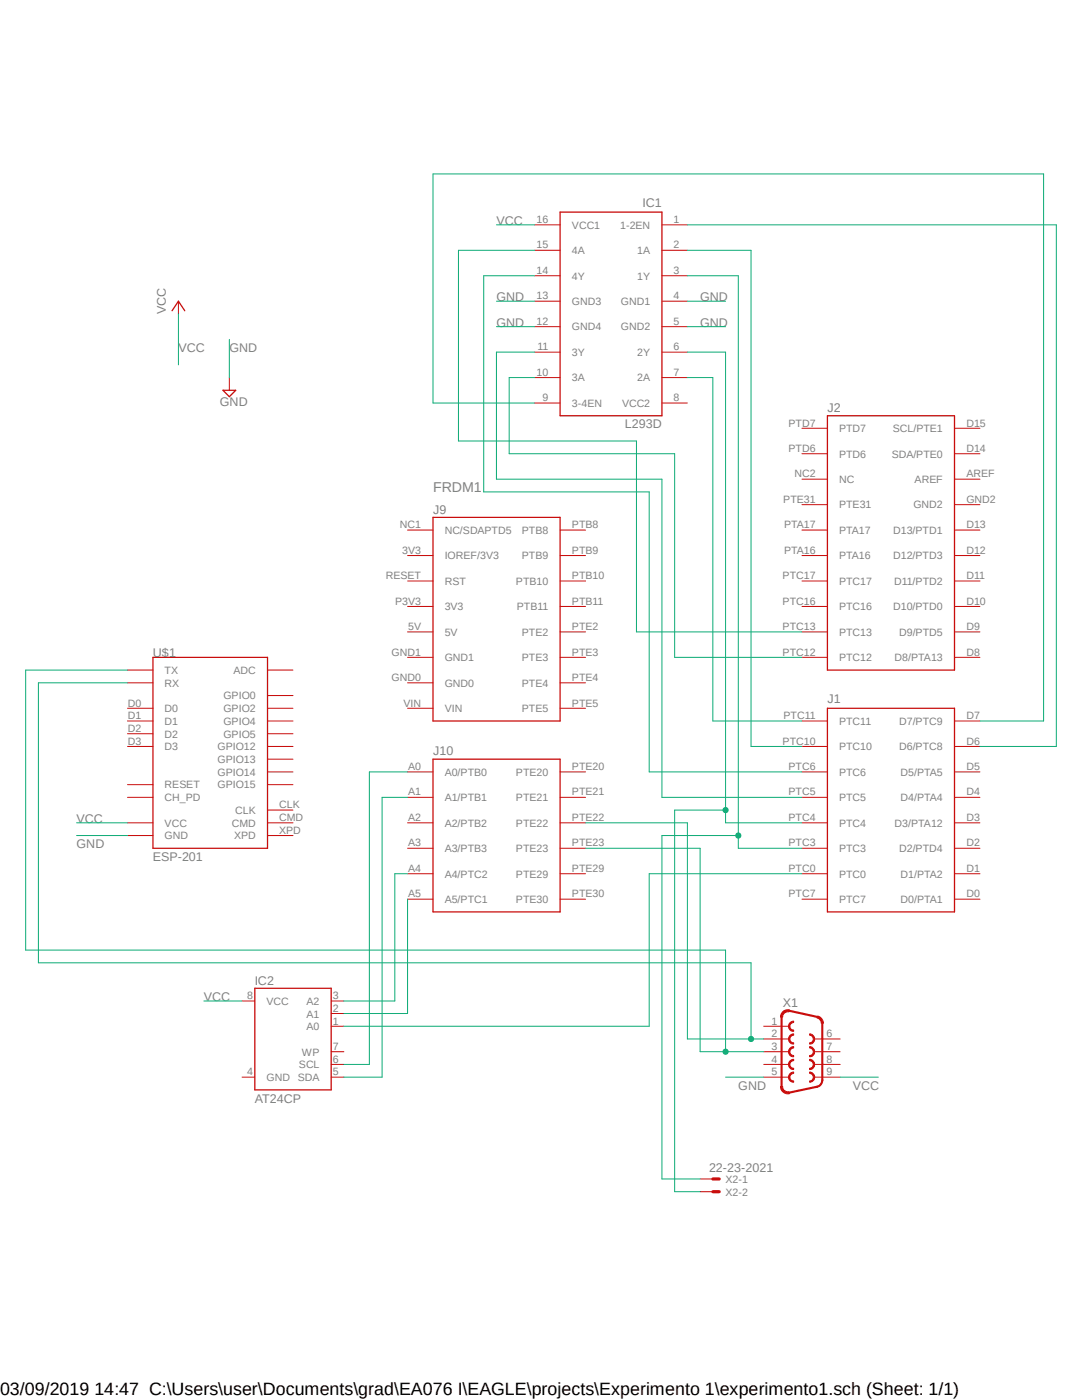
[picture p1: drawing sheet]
<svg xmlns="http://www.w3.org/2000/svg" width="216mm" height="279mm" viewBox="0 0 216 279" stroke-linecap="round" stroke-linejoin="round" font-family="sans-serif">
<path d="M5 34.6l205.9 205.2M210.9 34.6l-205.9 205.2" fill="none" stroke="#fff" stroke-width=".2"/>
<path d="M30.5 131.2h22.9v38.1h-22.9z" fill="none" stroke="#c90d0c" stroke-width=".25"/>
<g fill="none" stroke="#c90d0c" stroke-width=".2">
<path d="M25.4 133.7h5.1M25.4 136.3h5.1M53.4 133.7h5.1M53.4 138.8h5.1M25.4 156.6h5.1M25.4 159.1h5.1M25.4 149h5.1M25.4 141.4h5.1M25.4 146.4h5.1M25.4 143.9h5.1M53.4 156.6h5.1M53.4 154.1h5.1"/>
<path d="M53.4 149h5.1M53.4 151.5h5.1M53.4 141.4h5.1M53.4 146.4h5.1M53.4 143.9h5.1M25.4 164.2h5.1M25.4 166.8h5.1M53.4 164.2h5.1M53.4 166.8h5.1M53.4 161.7h5.1"/>
</g>
<path d="M157.6 206.7l.6-.4h.2v.3a.76 .76 0 0 0-.8 .7 .76 .76 0 0 0 .8 .8v.3a1 1 0 0 1-1-.6 1 1 0 0 1 .2-1.1z" fill-rule="evenodd" fill="#c90d0c"/>
<path d="M157.6 206.7l.6-.4h.2v.3a.76 .76 0 0 0-.8 .7 .76 .76 0 0 0 .8 .8v.3a1 1 0 0 1-1-.6 1 1 0 0 1 .2-1.1z" fill="none" stroke="#c90d0c" stroke-width=".2"/>
<path d="M161.5 206.3a1.02 1.02 0 0 1 1.1 1 1.02 1.02 0 0 1-1.1 1.1v-.3a.76 .76 0 0 0 .8-.8 .76 .76 0 0 0-.8-.7z" fill-rule="evenodd" fill="#c90d0c"/>
<path d="M161.5 206.3a1.02 1.02 0 0 1 1.1 1 1.02 1.02 0 0 1-1.1 1.1v-.3a.76 .76 0 0 0 .8-.8 .76 .76 0 0 0-.8-.7z" fill="none" stroke="#c90d0c" stroke-width=".2"/>
<path d="M157.6 204.2l.6-.4h.2v.2a.76 .76 0 0 0-.8 .8 .76 .76 0 0 0 .8 .8v.2a1 1 0 0 1-1-.5 1 1 0 0 1 .2-1.1z" fill-rule="evenodd" fill="#c90d0c"/>
<path d="M157.6 204.2l.6-.4h.2v.2a.76 .76 0 0 0-.8 .8 .76 .76 0 0 0 .8 .8v.2a1 1 0 0 1-1-.5 1 1 0 0 1 .2-1.1z" fill="none" stroke="#c90d0c" stroke-width=".2"/>
<path d="M161.5 211.4a1.02 1.02 0 0 1 1.1 1 1.02 1.02 0 0 1-1.1 1v-.2a.76 .76 0 0 0 .8-.8 .76 .76 0 0 0-.8-.7z" fill-rule="evenodd" fill="#c90d0c"/>
<path d="M161.5 211.4a1.02 1.02 0 0 1 1.1 1 1.02 1.02 0 0 1-1.1 1v-.2a.76 .76 0 0 0 .8-.8 .76 .76 0 0 0-.8-.7z" fill="none" stroke="#c90d0c" stroke-width=".2"/>
<path d="M157.6 209.3l.6-.4h.2v.2a.76 .76 0 0 0-.8 .8 .76 .76 0 0 0 .8 .8v.2a1 1 0 0 1-1-.6 1 1 0 0 1 .2-1z" fill-rule="evenodd" fill="#c90d0c"/>
<path d="M157.6 209.3l.6-.4h.2v.2a.76 .76 0 0 0-.8 .8 .76 .76 0 0 0 .8 .8v.2a1 1 0 0 1-1-.6 1 1 0 0 1 .2-1z" fill="none" stroke="#c90d0c" stroke-width=".2"/>
<path d="M161.5 208.9a1.02 1.02 0 0 1 1.1 1 1.02 1.02 0 0 1-1.1 1v-.2a.76 .76 0 0 0 .8-.8 .76 .76 0 0 0-.8-.8z" fill-rule="evenodd" fill="#c90d0c"/>
<path d="M161.5 208.9a1.02 1.02 0 0 1 1.1 1 1.02 1.02 0 0 1-1.1 1v-.2a.76 .76 0 0 0 .8-.8 .76 .76 0 0 0-.8-.8z" fill="none" stroke="#c90d0c" stroke-width=".2"/>
<path d="M157.6 211.8l.6-.4h.2v.3a.76 .76 0 0 0-.8 .7 .76 .76 0 0 0 .8 .8v.2a1 1 0 0 1-1-.5 1 1 0 0 1 .2-1.1z" fill-rule="evenodd" fill="#c90d0c"/>
<path d="M157.6 211.8l.6-.4h.2v.3a.76 .76 0 0 0-.8 .7 .76 .76 0 0 0 .8 .8v.2a1 1 0 0 1-1-.5 1 1 0 0 1 .2-1.1z" fill="none" stroke="#c90d0c" stroke-width=".2"/>
<path d="M161.5 214a1.02 1.02 0 0 1 1.1 1 1.02 1.02 0 0 1-1.1 1v-.3a.76 .76 0 0 0 .8-.7 .76 .76 0 0 0-.8-.8z" fill-rule="evenodd" fill="#c90d0c"/>
<path d="M161.5 214a1.02 1.02 0 0 1 1.1 1 1.02 1.02 0 0 1-1.1 1v-.3a.76 .76 0 0 0 .8-.7 .76 .76 0 0 0-.8-.8z" fill="none" stroke="#c90d0c" stroke-width=".2"/>
<path d="M157.6 214.3l.6-.3h.2v.2a.76 .76 0 0 0-.8 .8 .76 .76 0 0 0 .8 .7v.3a1 1 0 0 1-1-.6 1 1 0 0 1 .2-1.1z" fill-rule="evenodd" fill="#c90d0c"/>
<path d="M157.6 214.3l.6-.3h.2v.2a.76 .76 0 0 0-.8 .8 .76 .76 0 0 0 .8 .7v.3a1 1 0 0 1-1-.6 1 1 0 0 1 .2-1.1z" fill="none" stroke="#c90d0c" stroke-width=".2"/>
<path d="M156.1 202a1.5 1.5 0 0 1 1.4-.5l-.1 .4a1.09 1.09 0 0 0-1.2 1.1h-.5l.2-.6z" fill-rule="evenodd" fill="#c90d0c"/>
<path d="M156.1 202a1.5 1.5 0 0 1 1.4-.5l-.1 .4a1.09 1.09 0 0 0-1.2 1.1h-.5l.2-.6z" fill="none" stroke="#c90d0c" stroke-width=".2"/>
<path d="M157.5 201.7l5.6 1.2" fill="none" stroke="#c90d0c" stroke-width=".42"/>
<path d="M163.1 202.8a1.48 1.48 0 0 1 1.2 1.4h-.4a1.13 1.13 0 0 0-.9-1z" fill-rule="evenodd" fill="#c90d0c"/>
<path d="M163.1 202.8a1.48 1.48 0 0 1 1.2 1.4h-.4a1.13 1.13 0 0 0-.9-1z" fill="none" stroke="#c90d0c" stroke-width=".2"/>
<path d="M156 203v13.8M164.1 204.2v11.4a1.36 1.36 0 0 1-1 1.3l-5.6 1.2" fill="none" stroke="#c90d0c" stroke-width=".42"/>
<path d="M155.7 216.8h.5a1.05 1.05 0 0 0 1.2 1.1l.1 .4a1.46 1.46 0 0 1-1.8-1.5z" fill-rule="evenodd" fill="#c90d0c"/>
<g fill="none" stroke="#c90d0c" stroke-width=".2">
<path d="M106.7 44.9h5.1M106.7 50h5.1M106.7 55h5.1M132.1 44.9h5.1M132.1 50h5.1M132.1 55h5.1M35.6 60.1v2.6M45.8 75.4v2.5M106.7 60.1h5.1M106.7 65.2h5.1M106.7 70.3h5.1M106.7 75.4h5.1"/>
<path d="M132.1 60.1h5.1M132.1 65.2h5.1M132.1 70.3h5.1M132.1 75.4h5.1M106.7 80.4h5.1M132.1 80.4h5.1M160 95.6h5.1M160 90.6h5.1M160 85.5h5.1M190.5 95.6h5M190.5 90.6h5M190.5 85.5h5"/>
<path d="M81.3 105.8h5.1M81.3 110.9h5.1M81.3 116h5.1M111.8 105.8h5M111.8 110.9h5M111.8 116h5M160 100.7h5.1M160 105.8h5.1M160 110.9h5.1M160 116h5.1M190.5 100.7h5M190.5 105.8h5"/>
<path d="M190.5 110.9h5M190.5 116h5M81.3 121h5.1M81.3 126.1h5.1M81.3 131.2h5.1M81.3 136.3h5.1M111.8 121h5M111.8 126.1h5M111.8 131.2h5M111.8 136.3h5M160 121h5.1M160 126.1h5.1"/>
<path d="M160 131.2h5.1M190.5 121h5M190.5 126.1h5M190.5 131.2h5M81.3 154.1h5.1M81.3 159.1h5.1M81.3 141.4h5.1M111.8 154.1h5M111.8 159.1h5M111.8 141.4h5M160 143.9h5.1M160 149h5.1"/>
<path d="M160 154.1h5.1M160 159.1h5.1M190.5 143.9h5M190.5 149h5M190.5 154.1h5M190.5 159.1h5M81.3 164.2h5.1M81.3 169.3h5.1M81.3 174.4h5.1M81.3 179.5h5.1M111.8 164.2h5M111.8 169.3h5"/>
<path d="M111.8 174.4h5M111.8 179.5h5M160 164.2h5.1M160 169.3h5.1M160 174.4h5.1M160 179.5h5.1M190.5 164.2h5M190.5 169.3h5M190.5 174.4h5M190.5 179.5h5M48.3 199.8h2.5M66.1 199.8h2.5"/>
<path d="M48.3 215h2.5M66.1 204.8h2.5M66.1 209.9h2.5M66.1 212.4h2.5M66.1 215h2.5M66.1 202.3h2.5M152.4 204.8h5.1M152.4 207.3h5.1M152.4 209.9h5.1M152.4 212.4h5.1M152.4 215h5.1M155.7 216.8h.5a1.05 1.05 0 0 0 1.2 1.1l.1 .4a1.46 1.46 0 0 1-1.8-1.5z"/>
<path d="M162.6 207.3h5M162.6 209.9h5M162.6 212.4h5M162.6 215h5M139.7 235.3h2.5M139.7 237.8h2.5"/>
</g>
<path d="M111.8 42.3h20.3v40.7h-20.3zM34.3 62l1.3-1.9 1.3 1.9M44.5 77.9h2.5l-1.2 1.3zM165.1 83h25.4v50.7h-25.4zM86.4 103.3h25.4v40.6h-25.4zM86.4 151.5h25.4v30.5h-25.4zM165.1 141.4h25.4v40.6h-25.4zM50.8 197.2h15.3v20.3h-15.3z" fill="none" stroke="#c90d0c" stroke-width=".25"/>
<path d="M142.2 235.3h1.3M142.2 237.8h1.3" fill="none" stroke="#c90d0c" stroke-width=".63"/>
<path d="M25.4 136.3h-17.7v55.9h142.2v15.1M81.3 159.1h-5.1v55.9h-7.6M81.3 154.1h-7.6v58.3h-5.1M81.3 174.4h-2.5v25.4h-10.2M81.3 179.5v22.8h-12.7M116.8 164.2h20.4v43.1h15.2M160 174.4h-30.5v30.4h-60.9" fill="none" stroke="#0dab76" stroke-width=".2"/>
<circle cx="149.9" cy="207.3" r=".51" fill="#0dab76"/>
<g fill="none" stroke="#0dab76" stroke-width=".2">
<path d="M137.2 50h12.7v99h10.1M137.2 44.9h73.6v104.1h-15.3M137.2 55h10.1v114.3h12.7M147.3 166.8h-15.2v68.5h7.6"/>
<circle cx="149.9" cy="207.3" r=".51"/>
</g>
<circle cx="147.3" cy="166.8" r=".51" fill="#0dab76"/>
<g fill="none" stroke="#0dab76" stroke-width=".2">
<path d="M137.2 70.3h7.6v93.9h15.2M144.8 161.7h-10.2v76.1h5.1"/>
<circle cx="147.3" cy="166.8" r=".51"/>
</g>
<circle cx="144.8" cy="161.7" r=".51" fill="#0dab76"/>
<g fill="none" stroke="#0dab76" stroke-width=".2">
<path d="M99.1 44.9h7.6M106.7 55h-10.2v43.2h33v55.9h30.5M106.7 50h-15.2v38h35.5v38.1h33M35.6 62.7v10.1M45.8 67.7v7.7M99.1 60.1h7.6M99.1 65.2h7.6M106.7 75.4h-5.1v15.2h33v40.6h25.4M106.7 70.3h-7.6v25.3h33v63.5h27.9M137.2 75.4h5v68.5h17.8M137.2 60.1h7.6M137.2 65.2h7.6"/>
<path d="M106.7 80.4h-20.3v-45.7h121.8v109.2h-12.7M25.4 133.7h-20.3v55.9h139.7v20.3M15.3 166.8h10.1M15.3 164.2h10.1M116.8 169.3h22.9v40.6h12.7M40.7 199.8h7.6M144.8 215h7.6M167.6 215h7.7"/>
<circle cx="144.8" cy="161.7" r=".51"/>
</g>
<circle cx="144.8" cy="209.9" r=".51" fill="#0dab76"/>
<circle cx="144.8" cy="209.9" r=".51" fill="none" stroke="#0dab76" stroke-width=".2"/>
<text font-size="3.6" x="0" y="278.4">03/09/2019 14:47 C:\Users\user\Documents\grad\EA076 I\EAGLE\projects\Experimento 1\experimento1.sch (Sheet: 1/1)</text>
<text font-size="2.8" fill="#808080" x="86.4" y="98.2">FRDM1</text>
<g font-size="2.5" fill="#808080">
<text x="128.2" y="41.3">IC1</text>
<text x="99.1" y="44.9">VCC</text>
<text x="33.1" y="62.7" transform="rotate(-90 33.1 62.7)">VCC</text>
<text x="99.1" y="60.1">GND</text>
<text x="99.1" y="65.2">GND</text>
<text x="139.7" y="65.2">GND</text>
<text x="139.7" y="60.1">GND</text>
<text x="35.6" y="70.3">VCC</text>
<text x="45.8" y="70.3">GND</text>
<text x="43.9" y="81.1">GND</text>
<text x="165.1" y="82.2">J2</text>
<text x="124.7" y="85.5">L293D</text>
<text x="86.4" y="102.5">J9</text>
<text x="30.5" y="131.2">U$1</text>
<text x="165.1" y="140.3">J1</text>
<text x="86.4" y="150.8">J10</text>
<text x="15.3" y="164.2">VCC</text>
<text x="15.3" y="169.3">GND</text>
<text x="30.5" y="171.8">ESP-201</text>
<text x="50.8" y="196.6">IC2</text>
<text x="40.7" y="199.8">VCC</text>
<text x="156.2" y="201">X1</text>
<text x="50.8" y="220">AT24CP</text>
<text x="147.3" y="217.5">GND</text>
<text x="170.2" y="217.5">VCC</text>
<text x="141.5" y="233.9">22-23-2021</text>
</g>
<g font-size="2.1" fill="#808080">
<text x="107.1" y="44.5">16</text>
<text x="114.1" y="45.6">VCC1</text>
<text x="123.7" y="45.6">1-2EN</text>
<text x="134.4" y="44.5">1</text>
<text x="107.1" y="49.6">15</text>
<text x="114.1" y="50.7">4A</text>
<text x="127.2" y="50.7">1A</text>
<text x="134.4" y="49.6">2</text>
<text x="107.1" y="54.7">14</text>
<text x="107.1" y="59.7">13</text>
<text x="114.1" y="55.8">4Y</text>
<text x="127.2" y="55.8">1Y</text>
<text x="134.4" y="54.7">3</text>
<text x="134.4" y="59.7">4</text>
<text x="107.1" y="64.8">12</text>
<text x="114.1" y="60.9">GND3</text>
<text x="114.1" y="66">GND4</text>
<text x="123.9" y="60.9">GND1</text>
<text x="123.9" y="66">GND2</text>
<text x="134.4" y="64.8">5</text>
<text x="107.2" y="69.9">11</text>
<text x="114.1" y="71">3Y</text>
<text x="127.2" y="71">2Y</text>
<text x="134.4" y="69.9">6</text>
<text x="107.1" y="75">10</text>
<text x="114.1" y="76.1">3A</text>
<text x="127.2" y="76.1">2A</text>
<text x="134.4" y="75">7</text>
<text x="108.2" y="80.1">9</text>
<text x="114.1" y="81.2">3-4EN</text>
<text x="124.1" y="81.2">VCC2</text>
<text x="134.4" y="80.1">8</text>
<text x="157.4" y="85.1">PTD7</text>
<text x="167.4" y="86.3">PTD7</text>
<text x="178.1" y="86.3">SCL/PTE1</text>
<text x="192.8" y="85.1">D15</text>
<text x="157.4" y="90.2">PTD6</text>
<text x="158.5" y="95.3">NC2</text>
<text x="167.4" y="91.3">PTD6</text>
<text x="177.9" y="91.3">SDA/PTE0</text>
<text x="192.8" y="95.3">AREF</text>
<text x="192.8" y="90.2">D14</text>
<text x="156.3" y="100.4">PTE31</text>
<text x="167.4" y="96.4">NC</text>
<text x="167.4" y="101.5">PTE31</text>
<text x="182.2" y="101.5">GND2</text>
<text x="182.5" y="96.4">AREF</text>
<text x="192.8" y="100.4">GND2</text>
<text x="79.8" y="105.5">NC1</text>
<text x="88.7" y="106.6">NC/SDAPTD5</text>
<text x="104.1" y="106.6">PTB8</text>
<text x="114.1" y="105.5">PTB8</text>
<text x="156.5" y="105.5">PTA17</text>
<text x="167.4" y="106.6">PTA17</text>
<text x="178.2" y="106.6">D13/PTD1</text>
<text x="192.8" y="105.5">D13</text>
<text x="80.3" y="110.5">3V3</text>
<text x="88.7" y="111.6">IOREF/3V3</text>
<text x="104.1" y="111.6">PTB9</text>
<text x="114.1" y="110.5">PTB9</text>
<text x="156.5" y="110.5">PTA16</text>
<text x="167.4" y="111.6">PTA16</text>
<text x="178.2" y="111.6">D12/PTD3</text>
<text x="192.8" y="110.5">D12</text>
<text x="77" y="115.6">RESET</text>
<text x="88.7" y="116.7">RST</text>
<text x="103" y="116.7">PTB10</text>
<text x="114.1" y="115.6">PTB10</text>
<text x="156.2" y="115.6">PTC17</text>
<text x="167.4" y="116.7">PTC17</text>
<text x="178.4" y="116.7">D11/PTD2</text>
<text x="192.8" y="115.6">D11</text>
<text x="78.9" y="120.7">P3V3</text>
<text x="81.4" y="125.8">5V</text>
<text x="88.7" y="121.8">3V3</text>
<text x="103.1" y="121.8">PTB11</text>
<text x="114.1" y="120.7">PTB11</text>
<text x="114.1" y="125.8">PTE2</text>
<text x="156.2" y="120.7">PTC16</text>
<text x="156.2" y="125.8">PTC13</text>
<text x="167.4" y="121.8">PTC16</text>
<text x="178.2" y="121.8">D10/PTD0</text>
<text x="192.8" y="120.7">D10</text>
<text x="192.8" y="125.8">D9</text>
<text x="78.1" y="130.9">GND1</text>
<text x="88.7" y="126.9">5V</text>
<text x="88.7" y="132">GND1</text>
<text x="104.1" y="126.9">PTE2</text>
<text x="104.1" y="132">PTE3</text>
<text x="114.1" y="130.9">PTE3</text>
<text x="156.2" y="130.9">PTC12</text>
<text x="167.4" y="126.9">PTC13</text>
<text x="167.4" y="132">PTC12</text>
<text x="178.5" y="132">D8/PTA13</text>
<text x="179.4" y="126.9">D9/PTD5</text>
<text x="192.8" y="130.9">D8</text>
<text x="32.9" y="137">RX</text>
<text x="32.9" y="134.5">TX</text>
<text x="46.6" y="134.5">ADC</text>
<text x="78.1" y="135.9">GND0</text>
<text x="88.7" y="137">GND0</text>
<text x="104.1" y="137">PTE4</text>
<text x="114.1" y="135.9">PTE4</text>
<text x="25.5" y="141">D0</text>
<text x="25.5" y="143.6">D1</text>
<text x="32.9" y="142.1">D0</text>
<text x="44.6" y="142.1">GPIO2</text>
<text x="44.6" y="139.6">GPIO0</text>
<text x="80.5" y="141">VIN</text>
<text x="88.7" y="142.1">VIN</text>
<text x="104.1" y="142.1">PTE5</text>
<text x="114.1" y="141">PTE5</text>
<text x="156.3" y="143.6">PTC11</text>
<text x="192.8" y="143.6">D7</text>
<text x="25.5" y="146.1">D2</text>
<text x="25.5" y="148.6">D3</text>
<text x="32.9" y="144.7">D1</text>
<text x="32.9" y="147.2">D2</text>
<text x="32.9" y="149.7">D3</text>
<text x="43.4" y="149.7">GPIO12</text>
<text x="44.6" y="147.2">GPIO5</text>
<text x="44.6" y="144.7">GPIO4</text>
<text x="156.2" y="148.6">PTC10</text>
<text x="167.4" y="144.7">PTC11</text>
<text x="167.4" y="149.7">PTC10</text>
<text x="179.4" y="144.7">D7/PTC9</text>
<text x="179.4" y="149.7">D6/PTC8</text>
<text x="192.8" y="148.6">D6</text>
<text x="43.4" y="154.8">GPIO14</text>
<text x="43.4" y="152.3">GPIO13</text>
<text x="81.4" y="153.7">A0</text>
<text x="88.7" y="154.8">A0/PTB0</text>
<text x="103" y="154.8">PTE20</text>
<text x="114.1" y="153.7">PTE20</text>
<text x="157.4" y="153.7">PTC6</text>
<text x="167.4" y="154.8">PTC6</text>
<text x="179.7" y="154.8">D5/PTA5</text>
<text x="192.8" y="153.7">D5</text>
<text x="32.9" y="157.4">RESET</text>
<text x="32.9" y="159.9">CH_PD</text>
<text x="43.4" y="157.4">GPIO15</text>
<text x="55.7" y="161.3">CLK</text>
<text x="81.4" y="158.8">A1</text>
<text x="88.7" y="159.9">A1/PTB1</text>
<text x="103" y="159.9">PTE21</text>
<text x="114.1" y="158.8">PTE21</text>
<text x="157.4" y="158.8">PTC5</text>
<text x="167.4" y="159.9">PTC5</text>
<text x="179.7" y="159.9">D4/PTA4</text>
<text x="192.8" y="158.8">D4</text>
<text x="32.9" y="165">VCC</text>
<text x="32.9" y="167.5">GND</text>
<text x="46.3" y="165">CMD</text>
<text x="46.7" y="167.5">XPD</text>
<text x="46.9" y="162.4">CLK</text>
<text x="55.7" y="163.8">CMD</text>
<text x="55.7" y="166.4">XPD</text>
<text x="81.4" y="163.8">A2</text>
<text x="88.7" y="165">A2/PTB2</text>
<text x="103" y="165">PTE22</text>
<text x="114.1" y="163.8">PTE22</text>
<text x="157.4" y="163.8">PTC4</text>
<text x="167.4" y="165">PTC4</text>
<text x="178.5" y="165">D3/PTA12</text>
<text x="192.8" y="163.8">D3</text>
<text x="81.4" y="168.9">A3</text>
<text x="81.4" y="174">A4</text>
<text x="88.7" y="170.1">A3/PTB3</text>
<text x="103" y="170.1">PTE23</text>
<text x="114.1" y="168.9">PTE23</text>
<text x="114.1" y="174">PTE29</text>
<text x="157.4" y="168.9">PTC3</text>
<text x="157.4" y="174">PTC0</text>
<text x="167.4" y="170.1">PTC3</text>
<text x="179.4" y="170.1">D2/PTD4</text>
<text x="192.8" y="168.9">D2</text>
<text x="192.8" y="174">D1</text>
<text x="81.4" y="179.1">A5</text>
<text x="88.7" y="175.1">A4/PTC2</text>
<text x="103" y="175.1">PTE29</text>
<text x="114.1" y="179.1">PTE30</text>
<text x="157.4" y="179.1">PTC7</text>
<text x="167.4" y="175.1">PTC0</text>
<text x="179.7" y="175.1">D1/PTA2</text>
<text x="192.8" y="179.1">D0</text>
<text x="88.7" y="180.2">A5/PTC1</text>
<text x="103" y="180.2">PTE30</text>
<text x="167.4" y="180.2">PTC7</text>
<text x="179.7" y="180.2">D0/PTA1</text>
<text x="49.3" y="199.4">8</text>
<text x="53.2" y="200.5">VCC</text>
<text x="61.2" y="200.5">A2</text>
<text x="61.2" y="203.1">A1</text>
<text x="66.4" y="199.4">3</text>
<text x="66.4" y="201.9">2</text>
<text x="61.2" y="205.6">A0</text>
<text x="66.4" y="204.5">1</text>
<text x="66.4" y="209.5">7</text>
<text x="154" y="204.5">1</text>
<text x="154" y="207">2</text>
<text x="154" y="209.5">3</text>
<text x="164.9" y="207">6</text>
<text x="164.9" y="209.5">7</text>
<text x="49.3" y="214.6">4</text>
<text x="53.2" y="215.7">GND</text>
<text x="59.4" y="215.7">SDA</text>
<text x="59.6" y="213.2">SCL</text>
<text x="60.2" y="210.7">WP</text>
<text x="66.4" y="212.1">6</text>
<text x="66.4" y="214.6">5</text>
<text x="154" y="212.1">4</text>
<text x="154" y="214.6">5</text>
<text x="164.9" y="212.1">8</text>
<text x="164.9" y="214.6">9</text>
<text x="144.8" y="236.1">X2-1</text>
<text x="144.8" y="238.6">X2-2</text>
</g>
</svg>
